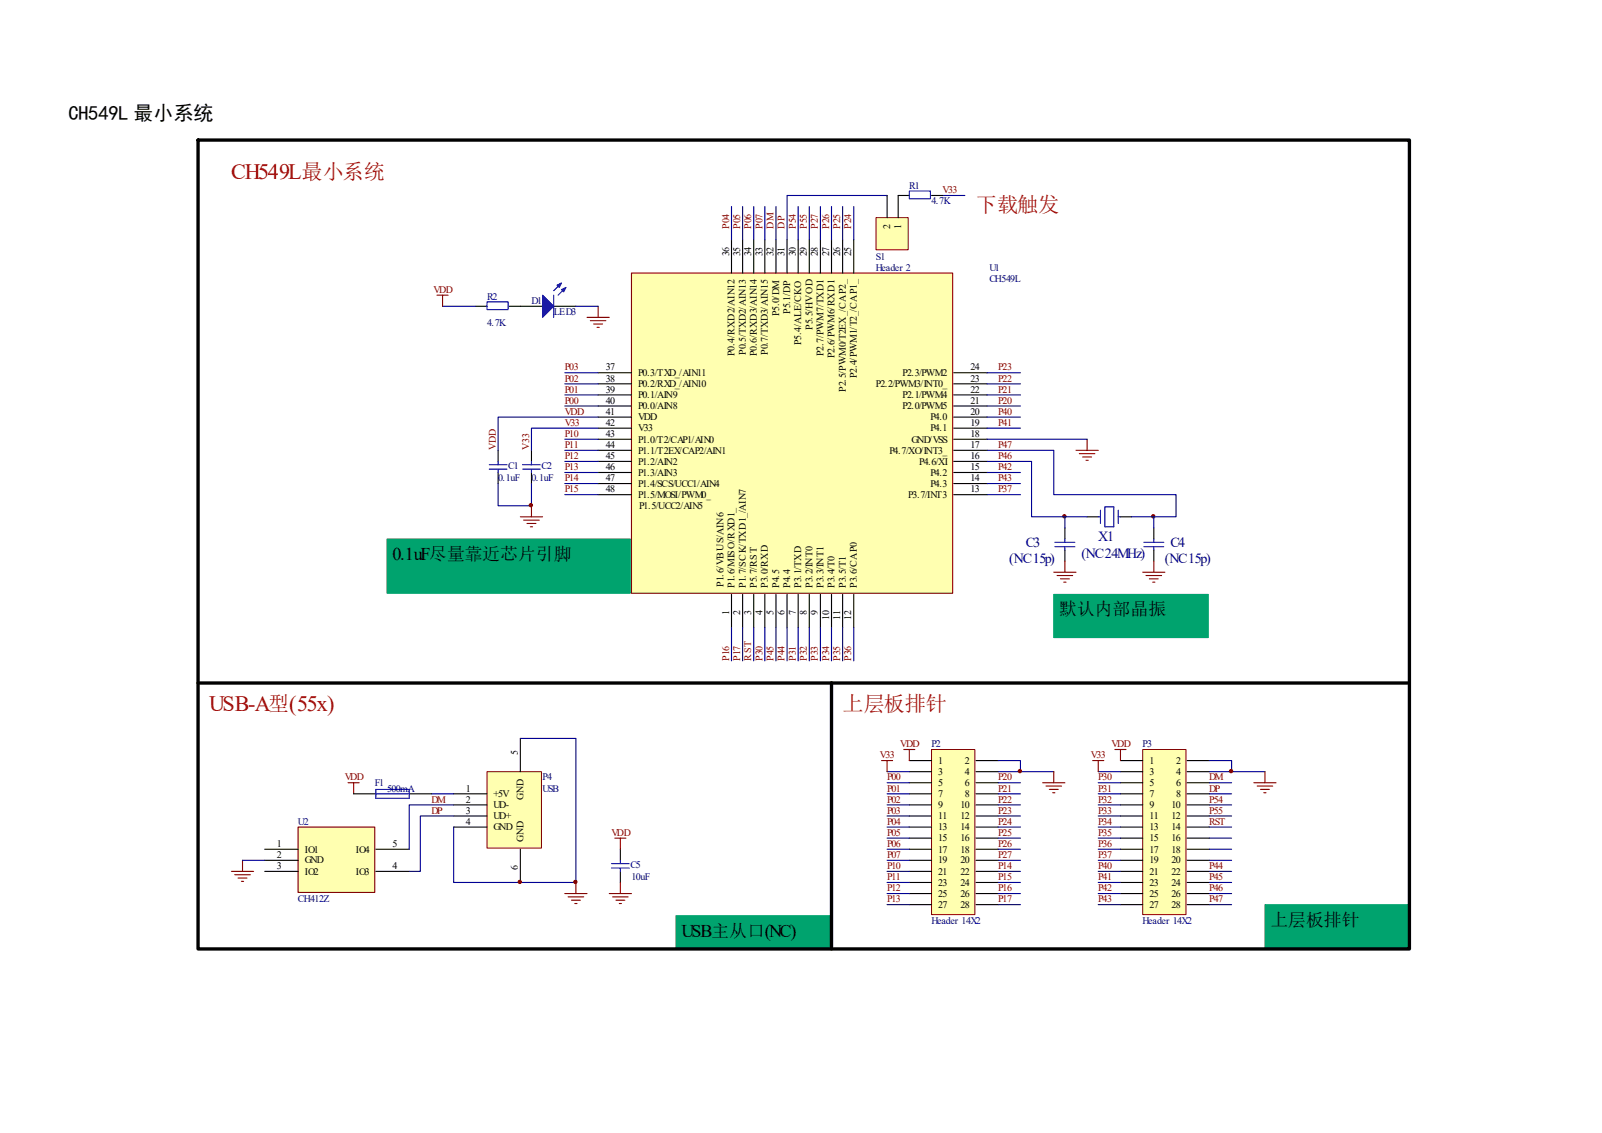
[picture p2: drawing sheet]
<svg xmlns="http://www.w3.org/2000/svg" width="297mm" height="210mm" viewBox="0 0 297 210" stroke-linecap="round" stroke-linejoin="round" font-family="sans-serif">
<path d="M117.1 50.6h59.5v59.4h-59.5z" fill-rule="evenodd" fill="#ffffb0" stroke="#800000" stroke-width=".21"/>
<g fill="none" stroke="#000" stroke-width=".21">
<path d="M88.2 56.8h2.1M94.4 56.8h6.2M102.7 56.8h4.1M135.6 44.4v6.2M137.7 44.4v6.2M139.7 44.4v6.2M141.8 44.4v6.2M143.9 44.4v6.2M145.9 44.4v6.2M148 44.4v6.2M150 44.4v6.2M152.1 44.4v6.2"/>
<path d="M154.2 44.4v6.2M156.2 44.4v6.2M158.3 44.4v6.2M110.9 77.3h6.2M110.9 75.3h6.2M110.9 73.2h6.2M110.9 71.2h6.2M110.9 69.1h6.2M110.9 79.4h6.2M176.8 77.3h6.2M176.8 75.3h6.2M176.8 73.2h6.2"/>
<path d="M176.8 71.2h6.2M176.8 69.1h6.2M176.8 79.4h6.2M92.4 83.5v2M92.4 87.6v2M98.5 83.5v2M98.5 87.6v2M110.9 91.7h6.2M110.9 85.5h6.2M110.9 83.5h6.2M110.9 81.4h6.2M110.9 87.6h6.2"/>
<path d="M110.9 89.6h6.2M176.8 91.7h6.2M176.8 85.5h6.2M176.8 83.5h6.2M176.8 81.4h6.2M176.8 87.6h6.2M176.8 89.6h6.2M197.4 97.9v2M201.6 95.8h2M207.7 95.8h2.1M213.9 97.9v2M135.6 110.2v6.1"/>
<path d="M137.7 110.2v6.1M139.7 110.2v6.1M141.8 110.2v6.1M143.9 110.2v6.1M145.9 110.2v6.1M148 110.2v6.1M150 110.2v6.1M152.1 110.2v6.1M154.2 110.2v6.1M156.2 110.2v6.1M158.3 110.2v6.1M197.4 102v2"/>
<path d="M213.9 102v2"/>
</g>
<g fill="none" stroke="#00f" stroke-width=".21">
<path d="M90.3 56h3.9v1.4h-3.9zM102.7 54.7v4.1M104.1 52.5l-1.4 1.4M104.9 53.3l-1.4 1.4M90.7 86.1h3.3M90.7 87h3.3M92.4 85.5v.6M92.4 87v.6M96.9 86.1h3.3M96.9 87h3.3M98.5 85.5v.6M98.5 87v.6"/>
<path d="M197.4 99.9v.6M203.6 95.8h.4M204 94.6v2.4M204.8 93.9h1.7v3.7h-1.7zM207.3 94.6v2.4M207.3 95.8h.4M213.9 99.9v.6M195.6 101.3h3.7M195.6 100.5h3.7M197.4 101.3v.7M212.1 101.3h3.7M212.1 100.5h3.7"/>
<path d="M213.9 101.3v.7"/>
</g>
<g fill="none" stroke="#000080" stroke-width=".21">
<path d="M135.6 38.3v6.1M137.7 38.3v6.1M139.7 38.3v6.1M141.8 38.3v6.1M143.9 38.3v6.1M148 38.3v6.1M150 38.3v6.1M152.1 38.3v6.1M154.2 38.3v6.1M156.2 38.3v6.1M158.3 38.3v6.1M164.5 36.2h-18.6v8.2"/>
<path d="M82 56.8h6.2M106.8 56.8h4.1M104.7 69.1h6.2M104.7 71.2h6.2M104.7 73.2h6.2M104.7 75.3h6.2M183 69.1h6.2M183 71.2h6.2M183 73.2h6.2M183 75.3h6.2M183 77.3h6.2M183 79.4h6.2"/>
<path d="M92.4 89.6v4.1h6.1v-4.1M104.7 81.4h6.2M104.7 83.5h6.2M104.7 85.5h6.2M104.7 87.6h6.2M104.7 89.6h6.2M104.7 91.7h6.2M183 81.4h18.6M183 87.6h6.2M183 89.6h6.2M183 91.7h6.2M197.4 95.8v2.1"/>
<path d="M213.9 95.8v2.1M135.6 116.3v6.2M137.7 116.3v6.2M139.7 116.3v6.2M141.8 116.3v6.2M143.9 116.3v6.2M145.9 116.3v6.2M148 116.3v6.2M150 116.3v6.2M152.1 116.3v6.2M154.2 116.3v6.2M156.2 116.3v6.2"/>
<path d="M158.3 116.3v6.2"/>
</g>
<g fill="none" stroke="#800000" stroke-width=".21">
<path d="M81 54.7h2.1M82 54.7v2.1M108.8 58.8h4.2M109.5 59.4h2.8M110.9 56.8v2M110.1 60.1h1.6M110.7 60.7h.4M96.5 95.8h4.1M97.1 96.4h2.9M97.7 97h1.7M98.3 97.6h.4M98.5 93.7v2.1"/>
<path d="M199.5 83.5h4.1M200.1 84.1h2.9M200.7 84.7h1.7M201.3 85.3h.5M201.6 81.4v2.1M195.4 106.1h4.1M196 106.7h2.9M196.6 107.3h1.7M197.2 107.9h.4M197.4 104v2.1M211.9 106.1h4.1M212.5 106.7h2.9"/>
<path d="M213.1 107.3h1.6M213.7 107.9h.4M213.9 104v2.1"/>
</g>
<g fill="#00f" stroke="#00f" stroke-width=".21">
<path d="M100.6 54.7l2.1 2.1-2.1 2z"/>
<path d="M104.1 53.7l.8-.4-.4 .8z"/>
<path d="M103.3 52.9l.8-.4-.4 .8z"/>
</g>
<g fill="#00a36e" stroke="#00a36e" stroke-width=".19">
<path d="M234.5 167.7h26.6v8h-26.6z" fill-rule="evenodd"/>
<path d="M195.4 110.2h28.6v8h-28.6z" fill-rule="evenodd"/>
</g>
<g fill="#800000" stroke="#800000" stroke-width=".19">
<circle cx="213.8" cy="95.7" r=".31"/>
<circle cx="197.3" cy="95.7" r=".31"/>
</g>
<path d="M90.3 143h10.1v14.2h-10.1z" fill-rule="evenodd" fill="#ffffb0" stroke="#800000" stroke-width=".19"/>
<path d="M166.5 36.2h2.1M172.7 36.2h2.1M96.5 136.9v6.1M65.6 147.1h4.1M75.9 147.1h4.1M84.1 147.1h6.2M84.1 153.3h6.2M84.1 151.3h6.2M84.1 149.2h6.2M96.5 157.4v6.2M115 157.4v2.1M115 161.5v2.1" fill="none" stroke="#000" stroke-width=".21"/>
<path d="M174.8 36.2h4.1M96.5 136.9h10.3v26.7h-22.7v-10.3M80 147.1h4.1" fill="none" stroke="#000080" stroke-width=".21"/>
<g fill="none" stroke="#800000" stroke-width=".21">
<path d="M64.5 145.1h2.1M65.6 145.1v2M114 155.4h2M115 155.4v2M104.7 165.6h4.1M105.3 166.2h2.9M105.9 166.9h1.7M106.6 167.5h.4M106.8 163.6v2M113 165.6h4.1M113.6 166.2h2.9M114.2 166.9h1.6"/>
<path d="M114.8 167.5h.4M115 163.6v2"/>
</g>
<path d="M168.6 35.4h3.9v1.5h-3.9zM69.7 146.3h6.2v1.7h-6.2zM69.7 147.1h6.2M115 159.5v.6M113.4 160.9h3.3M113.4 160.1h3.3M115 160.9v.6" fill="none" stroke="#00f" stroke-width=".21"/>
<path d="M125.3 169.7h28.7v6h-28.7z" fill-rule="evenodd" fill="#00a36e" stroke="#00a36e" stroke-width=".19"/>
<path d="M36.7 26h224.6v149.9h-224.6zM36.7 126.6h224.6M154.2 126.6v49.3" fill="none" stroke="#000" stroke-width=".62"/>
<path d="M162.4 40.3h6v6h-6z" fill-rule="evenodd" fill="#ffffb0" stroke="#800000" stroke-width=".19"/>
<path d="M164.5 36.2v4.1M166.5 36.2v4.1" fill="none" stroke="#000" stroke-width=".21"/>
<path d="M172.7 138.9h8v30.6h-8z" fill-rule="evenodd" fill="#ffffb0" stroke="#800000" stroke-width=".19"/>
<g fill="none" stroke="#000" stroke-width=".21">
<path d="M168.6 141h4.1M168.6 143h4.1M168.6 145.1h4.1M168.6 147.1h4.1M168.6 149.2h4.1M168.6 151.3h4.1M168.6 153.3h4.1M168.6 155.4h4.1M168.6 157.4h4.1M168.6 159.5h4.1M180.9 141h4.2M180.9 143h4.2"/>
<path d="M180.9 145.1h4.2M180.9 147.1h4.2M180.9 149.2h4.2M180.9 151.3h4.2M180.9 153.3h4.2M180.9 155.4h4.2M180.9 157.4h4.2M180.9 159.5h4.2M168.6 161.5h4.1M168.6 163.6h4.1M168.6 165.6h4.1M168.6 167.7h4.1"/>
<path d="M180.9 161.5h4.2M180.9 163.6h4.2M180.9 165.6h4.2M180.9 167.7h4.2"/>
</g>
<path d="M211.9 138.9h8v30.6h-8z" fill-rule="evenodd" fill="#ffffb0" stroke="#800000" stroke-width=".19"/>
<g fill="none" stroke="#000" stroke-width=".21">
<path d="M207.7 141h4.2M207.7 143h4.2M207.7 145.1h4.2M207.7 147.1h4.2M207.7 149.2h4.2M207.7 151.3h4.2M207.7 153.3h4.2M207.7 155.4h4.2M207.7 157.4h4.2M207.7 159.5h4.2M220.1 141h4.1M220.1 143h4.1"/>
<path d="M220.1 145.1h4.1M220.1 147.1h4.1M220.1 149.2h4.1M220.1 151.3h4.1M220.1 153.3h4.1M220.1 155.4h4.1M220.1 157.4h4.1M220.1 159.5h4.1M207.7 161.5h4.2M207.7 163.6h4.2M207.7 165.6h4.2M207.7 167.7h4.2"/>
<path d="M220.1 161.5h4.1M220.1 163.6h4.1M220.1 165.6h4.1M220.1 167.7h4.1"/>
</g>
<g fill="none" stroke="#000080" stroke-width=".21">
<path d="M164.5 145.1h4.1M164.5 147.1h4.1M164.5 149.2h4.1M164.5 151.3h4.1M164.5 153.3h4.1M164.5 155.4h4.1M164.5 157.4h4.1M164.5 159.5h4.1M164.5 143h4.1M185.1 141h4.1v2h-4.1M185.1 145.1h4.1M185.1 147.1h4.1"/>
<path d="M185.1 149.2h4.1M185.1 151.3h4.1M185.1 153.3h4.1M185.1 155.4h4.1M185.1 157.4h4.1M185.1 159.5h4.1M189.2 143h6.2M203.6 145.1h4.1M203.6 147.1h4.1M203.6 149.2h4.1M203.6 151.3h4.1M203.6 153.3h4.1"/>
<path d="M203.6 155.4h4.1M203.6 157.4h4.1M203.6 159.5h4.1M203.6 143h4.1M224.2 141h4.1v2h-4.1M224.2 145.1h4.1M224.2 147.1h4.1M224.2 149.2h4.1M224.2 151.3h4.1M224.2 153.3h4.1M224.2 155.4h4.1M224.2 157.4h4.1"/>
<path d="M224.2 159.5h4.1M228.3 143h6.2M164.5 161.5h4.1M164.5 163.6h4.1M164.5 165.6h4.1M164.5 167.7h4.1M185.1 161.5h4.1M185.1 163.6h4.1M185.1 165.6h4.1M185.1 167.7h4.1M203.6 161.5h4.1M203.6 163.6h4.1"/>
<path d="M203.6 165.6h4.1M203.6 167.7h4.1M224.2 161.5h4.1M224.2 163.6h4.1M224.2 165.6h4.1M224.2 167.7h4.1"/>
</g>
<g fill="none" stroke="#800000" stroke-width=".21">
<path d="M167.6 138.9h2M168.6 138.9v2.1M206.7 138.9h2.1M207.7 138.9v2.1M163.4 141h2.1M164.5 141v2M193.3 145.1h4.1M193.9 145.7h2.9M194.5 146.3h1.7M195.2 146.9h.4M195.4 143v2.1M202.6 141h2"/>
<path d="M203.6 141v2M232.5 145.1h4.1M233.1 145.7h2.9M233.7 146.3h1.6M234.3 146.9h.4M234.5 143v2.1"/>
</g>
<path d="M55.3 153.3h14.2v12.1h-14.2z" fill-rule="evenodd" fill="#ffffb0" stroke="#800000" stroke-width=".21"/>
<path d="M49.1 157.4h6.2M49.1 159.5h6.2M69.7 157.4h6.2M49.1 161.5h6.2M69.7 161.5h6.2" fill="none" stroke="#000" stroke-width=".21"/>
<path d="M45 159.5v2M42.9 161.5h4.1M43.5 162.1h2.9M44.1 162.8h1.7M44.8 163.4h.4" fill="none" stroke="#800000" stroke-width=".21"/>
<path d="M110.9 79.4h-12.4v4.1M110.9 77.3h-18.5v6.2M183 85.5h8.3v10.3h10.3M183 83.5h12.4v8.2h22.6v4.1h-8.2M45 159.5h4.1M84.1 149.2h-8.2v8.2M84.1 151.3h-6.2v10.2h-2" fill="none" stroke="#000080" stroke-width=".21"/>
<path d="M71.7 99.9h45.2v10.1h-45.2z" fill-rule="evenodd" fill="#00a36e" stroke="#00a36e" stroke-width=".19"/>
<g fill="#800000" stroke="#800000" stroke-width=".19">
<circle cx="96.4" cy="163.5" r=".31"/>
<circle cx="98.4" cy="93.6" r=".31"/>
<circle cx="106.7" cy="163.5" r=".31"/>
<circle cx="189.1" cy="142.9" r=".31"/>
<circle cx="228.2" cy="142.9" r=".31"/>
</g>
<g font-size="4.1" fill="#bf0000">
<text x="42.9" y="33.2">CH549L最小系统</text>
<text x="38.8" y="131.8">USB-A型(55x)</text>
</g>
<g font-size="3.9" fill="#bf0000">
<text x="180.9" y="39.4">下载触发</text>
<text x="156.2" y="131.8">上层板排针</text>
</g>
<text font-size="3.7" x="12.7" y="22.3">CH549L 最小系统</text>
<g font-size="3.3">
<text x="72.8" y="103.8">0.1uF尽量靠近芯片引脚</text>
<text x="196.4" y="114.1">默认内部晶振</text>
<text x="126.4" y="173.7">USB主从口(NC)</text>
<text x="235.5" y="171.6">上层板排针</text>
</g>
<g font-size="2.6" fill="#000080">
<text x="190.2" y="101.4">C3</text>
<text x="203.6" y="100.3">X1</text>
<text x="217" y="101.4">C4</text>
<text x="187.1" y="104.4">(NC 15p)</text>
<text x="200.5" y="103.4">(NC 24MHz)</text>
<text x="216" y="104.4">(NC 15p)</text>
</g>
<g font-size="1.9" fill="#000080">
<text x="168.6" y="35">R1</text>
<text x="172.7" y="37.8">4.7K</text>
<text x="162.4" y="48.1">S1</text>
<text x="162.4" y="50.2">Header 2</text>
<text x="183.4" y="50.2">U1</text>
<text x="183.4" y="52.2">CH549L</text>
<text x="90.3" y="55.5">R2</text>
<text x="98.5" y="56.3">D1</text>
<text x="102.7" y="58.4">LED3</text>
<text x="90.3" y="60.5">4.7K</text>
<text x="92.4" y="89.2">0.1uF</text>
<text x="94.2" y="87">C1</text>
<text x="98.5" y="89.2">0.1uF</text>
<text x="100.4" y="87">C2</text>
<text x="172.7" y="138.5">P2</text>
<text x="211.8" y="138.5">P3</text>
<text x="69.5" y="145.7">F1</text>
<text x="71.8" y="146.7">500mA</text>
<text x="100.6" y="144.7">P4</text>
<text x="100.6" y="146.7">USB</text>
<text x="55.2" y="152.9">U2</text>
<text x="116.9" y="160.9">C5</text>
<text x="55.2" y="167.3">CH412Z</text>
<text x="117.1" y="163.2">10uF</text>
<text x="172.7" y="171.4">Header 14X2</text>
<text x="211.8" y="171.4">Header 14X2</text>
</g>
<g font-size="1.9" fill="#800000">
<text x="174.7" y="35.8">V33</text>
<text x="135.2" y="42.4" transform="rotate(-90 135.2 42.4)">P04</text>
<text x="137.2" y="42.4" transform="rotate(-90 137.2 42.4)">P05</text>
<text x="139.3" y="42.4" transform="rotate(-90 139.3 42.4)">P06</text>
<text x="141.3" y="42.4" transform="rotate(-90 141.3 42.4)">P07</text>
<text x="143.4" y="42.4" transform="rotate(-90 143.4 42.4)">DM</text>
<text x="145.5" y="42.4" transform="rotate(-90 145.5 42.4)">DP</text>
<text x="147.5" y="42.4" transform="rotate(-90 147.5 42.4)">P54</text>
<text x="149.6" y="42.4" transform="rotate(-90 149.6 42.4)">P55</text>
<text x="151.6" y="42.4" transform="rotate(-90 151.6 42.4)">P27</text>
<text x="153.7" y="42.4" transform="rotate(-90 153.7 42.4)">P26</text>
<text x="155.7" y="42.4" transform="rotate(-90 155.7 42.4)">P25</text>
<text x="157.8" y="42.4" transform="rotate(-90 157.8 42.4)">P24</text>
<text x="80.4" y="54.3">VDD</text>
<text x="104.7" y="70.7">P02</text>
<text x="104.7" y="68.7">P03</text>
<text x="185.1" y="70.7">P22</text>
<text x="185.1" y="68.7">P23</text>
<text x="104.7" y="76.9">VDD</text>
<text x="104.7" y="74.8">P00</text>
<text x="104.7" y="72.8">P01</text>
<text x="185.1" y="74.8">P20</text>
<text x="185.1" y="72.8">P21</text>
<text x="185.1" y="76.9">P40</text>
<text x="91.9" y="83.5" transform="rotate(-90 91.9 83.5)">VDD</text>
<text x="98.1" y="83.5" transform="rotate(-90 98.1 83.5)">V33</text>
<text x="104.7" y="79">V33</text>
<text x="104.7" y="81">P10</text>
<text x="104.7" y="83.1">P11</text>
<text x="185.1" y="79">P41</text>
<text x="185.1" y="83.1">P47</text>
<text x="104.7" y="85.1">P12</text>
<text x="104.7" y="87.2">P13</text>
<text x="104.7" y="89.2">P14</text>
<text x="185.1" y="87.2">P42</text>
<text x="185.1" y="89.2">P43</text>
<text x="185.1" y="85.1">P46</text>
<text x="104.7" y="91.3">P15</text>
<text x="185.1" y="91.3">P37</text>
<text x="135.2" y="122.5" transform="rotate(-90 135.2 122.5)">P16</text>
<text x="137.2" y="122.5" transform="rotate(-90 137.2 122.5)">P17</text>
<text x="139.3" y="122.5" transform="rotate(-90 139.3 122.5)">RST</text>
<text x="141.3" y="122.5" transform="rotate(-90 141.3 122.5)">P30</text>
<text x="143.4" y="122.5" transform="rotate(-90 143.4 122.5)">P45</text>
<text x="145.5" y="122.5" transform="rotate(-90 145.5 122.5)">P44</text>
<text x="147.5" y="122.5" transform="rotate(-90 147.5 122.5)">P31</text>
<text x="149.6" y="122.5" transform="rotate(-90 149.6 122.5)">P32</text>
<text x="151.6" y="122.5" transform="rotate(-90 151.6 122.5)">P33</text>
<text x="153.7" y="122.5" transform="rotate(-90 153.7 122.5)">P34</text>
<text x="155.7" y="122.5" transform="rotate(-90 155.7 122.5)">P35</text>
<text x="157.8" y="122.5" transform="rotate(-90 157.8 122.5)">P36</text>
<text x="163.1" y="140.5">V33</text>
<text x="166.9" y="138.5">VDD</text>
<text x="202.3" y="140.5">V33</text>
<text x="206.1" y="138.5">VDD</text>
<text x="63.9" y="144.7">VDD</text>
<text x="80" y="148.8">DM</text>
<text x="164.5" y="144.7">P00</text>
<text x="164.5" y="146.7">P01</text>
<text x="164.5" y="148.8">P02</text>
<text x="185.1" y="144.7">P20</text>
<text x="185.1" y="146.7">P21</text>
<text x="185.1" y="148.8">P22</text>
<text x="203.6" y="144.7">P30</text>
<text x="203.6" y="146.7">P31</text>
<text x="203.6" y="148.8">P32</text>
<text x="224.2" y="144.7">DM</text>
<text x="224.2" y="146.7">DP</text>
<text x="224.2" y="148.8">P54</text>
<text x="80" y="150.8">DP</text>
<text x="113.4" y="154.9">VDD</text>
<text x="164.5" y="150.8">P03</text>
<text x="164.5" y="152.9">P04</text>
<text x="164.5" y="154.9">P05</text>
<text x="185.1" y="150.8">P23</text>
<text x="185.1" y="152.9">P24</text>
<text x="185.1" y="154.9">P25</text>
<text x="203.6" y="150.8">P33</text>
<text x="203.6" y="152.9">P34</text>
<text x="203.6" y="154.9">P35</text>
<text x="224.2" y="150.8">P55</text>
<text x="224.2" y="152.9">RST</text>
<text x="164.5" y="157">P06</text>
<text x="164.5" y="159">P07</text>
<text x="164.5" y="161.1">P10</text>
<text x="185.1" y="161.1">P14</text>
<text x="185.1" y="157">P26</text>
<text x="185.1" y="159">P27</text>
<text x="203.6" y="157">P36</text>
<text x="203.6" y="159">P37</text>
<text x="203.6" y="161.1">P40</text>
<text x="224.2" y="161.1">P44</text>
<text x="164.5" y="163.2">P11</text>
<text x="164.5" y="165.2">P12</text>
<text x="164.5" y="167.3">P13</text>
<text x="185.1" y="163.2">P15</text>
<text x="185.1" y="165.2">P16</text>
<text x="185.1" y="167.3">P17</text>
<text x="203.6" y="163.2">P41</text>
<text x="203.6" y="165.2">P42</text>
<text x="203.6" y="167.3">P43</text>
<text x="224.2" y="163.2">P45</text>
<text x="224.2" y="165.2">P46</text>
<text x="224.2" y="167.3">P47</text>
</g>
<g font-size="1.9">
<text x="135.2" y="47.5" transform="rotate(-90 135.2 47.5)">36</text>
<text x="137.2" y="47.5" transform="rotate(-90 137.2 47.5)">35</text>
<text x="139.3" y="47.5" transform="rotate(-90 139.3 47.5)">34</text>
<text x="141.3" y="47.5" transform="rotate(-90 141.3 47.5)">33</text>
<text x="143.4" y="47.5" transform="rotate(-90 143.4 47.5)">32</text>
<text x="145.5" y="47.5" transform="rotate(-90 145.5 47.5)">31</text>
<text x="147.5" y="47.5" transform="rotate(-90 147.5 47.5)">30</text>
<text x="149.6" y="47.5" transform="rotate(-90 149.6 47.5)">29</text>
<text x="151.6" y="47.5" transform="rotate(-90 151.6 47.5)">28</text>
<text x="153.7" y="47.5" transform="rotate(-90 153.7 47.5)">27</text>
<text x="155.7" y="47.5" transform="rotate(-90 155.7 47.5)">26</text>
<text x="157.8" y="47.5" transform="rotate(-90 157.8 47.5)">25</text>
<text x="165" y="42.4" transform="rotate(-90 165 42.4)">2</text>
<text x="167.1" y="42.4" transform="rotate(-90 167.1 42.4)">1</text>
<text x="144.4" y="58.6" transform="rotate(-90 144.4 58.6)">P5.0/DM</text>
<text x="146.5" y="58.2" transform="rotate(-90 146.5 58.2)">P5.1/DP</text>
<text x="136.2" y="66" transform="rotate(-90 136.2 66)">P0.4/RXD2/AIN12</text>
<text x="138.3" y="65.8" transform="rotate(-90 138.3 65.8)">P0.5/TXD2/AIN13</text>
<text x="140.3" y="66" transform="rotate(-90 140.3 66)">P0.6/RXD3/AIN14</text>
<text x="142.4" y="65.8" transform="rotate(-90 142.4 65.8)">P0.7/TXD3/AIN15</text>
<text x="148.5" y="64" transform="rotate(-90 148.5 64)">P5.4/ALE/CKO</text>
<text x="150.6" y="61.1" transform="rotate(-90 150.6 61.1)">P5.5/HVOD</text>
<text x="152.7" y="66" transform="rotate(-90 152.7 66)">P2.7/PWM7/TXD1</text>
<text x="112.4" y="68.7">37</text>
<text x="112.4" y="70.7">38</text>
<text x="118.3" y="69.7">P0.3/TXD_/AIN11</text>
<text x="118.3" y="71.8">P0.2/RXD_/AIN10</text>
<text x="154.7" y="66.4" transform="rotate(-90 154.7 66.4)">P2.6/PWM6/RXD1</text>
<text x="158.8" y="70.1" transform="rotate(-90 158.8 70.1)">P2.4/PWM1/T2_/CAP1_</text>
<text x="162.4" y="71.8">P2.2/PWM3/INT0_</text>
<text x="167.3" y="69.7">P2.3/PWM2</text>
<text x="179.9" y="70.7">23</text>
<text x="179.9" y="68.7">24</text>
<text x="112.4" y="72.8">39</text>
<text x="112.4" y="74.8">40</text>
<text x="112.4" y="76.9">41</text>
<text x="118.3" y="73.8">P0.1/AIN9</text>
<text x="118.3" y="75.9">P0.0/AIN8</text>
<text x="118.3" y="77.9">VDD</text>
<text x="156.8" y="72.6" transform="rotate(-90 156.8 72.6)">P2.5/PWM0/T2EX_/CAP2_</text>
<text x="167.3" y="75.9">P2.0/PWM5</text>
<text x="167.3" y="73.8">P2.1/PWM4</text>
<text x="172.5" y="77.9">P4.0</text>
<text x="179.9" y="76.9">20</text>
<text x="179.9" y="74.8">21</text>
<text x="179.9" y="72.8">22</text>
<text x="112.4" y="79">42</text>
<text x="112.4" y="81">43</text>
<text x="112.4" y="83.1">44</text>
<text x="118.3" y="80">V33</text>
<text x="118.3" y="82">P1.0/T2/CAP1/AIN0</text>
<text x="169" y="82">GND/VSS</text>
<text x="172.5" y="80">P4.1</text>
<text x="179.9" y="83.1">17</text>
<text x="179.9" y="81">18</text>
<text x="179.9" y="79">19</text>
<text x="112.4" y="85.1">45</text>
<text x="112.4" y="87.2">46</text>
<text x="112.4" y="89.2">47</text>
<text x="118.3" y="84.1">P1.1/T2EX/CAP2/AIN1</text>
<text x="118.3" y="86.1">P1.2/AIN2</text>
<text x="118.3" y="88.2">P1.3/AIN3</text>
<text x="164.9" y="84.1">P4.7/XO/INT3_</text>
<text x="170.4" y="86.1">P4.6/XI</text>
<text x="172.5" y="88.2">P4.2</text>
<text x="179.9" y="85.1">16</text>
<text x="179.9" y="89.2">14</text>
<text x="179.9" y="87.2">15</text>
<text x="112.4" y="91.3">48</text>
<text x="118.3" y="92.3">P1.5/MOSI/PWM0_</text>
<text x="118.3" y="90.3">P1.4/SCS/UCC1/AIN4</text>
<text x="118.5" y="94.4">P1.5/UCC2/AIN5</text>
<text x="168.4" y="92.3">P3.7/INT3</text>
<text x="172.5" y="90.3">P4.3</text>
<text x="179.9" y="91.3">13</text>
<text x="134.1" y="108.8" transform="rotate(-90 134.1 108.8)">P1.6/VBUS/AIN6</text>
<text x="136.2" y="108.9" transform="rotate(-90 136.2 108.9)">P1.6/MISO/RXD1_</text>
<text x="138.3" y="108.9" transform="rotate(-90 138.3 108.9)">P1.7/SCK/TXD1_/AIN7</text>
<text x="140.3" y="108.9" transform="rotate(-90 140.3 108.9)">P5.7/RST</text>
<text x="142.4" y="108.9" transform="rotate(-90 142.4 108.9)">P3.0/RXD</text>
<text x="144.4" y="108.9" transform="rotate(-90 144.4 108.9)">P4.5</text>
<text x="146.5" y="108.9" transform="rotate(-90 146.5 108.9)">P4.4</text>
<text x="148.5" y="108.9" transform="rotate(-90 148.5 108.9)">P3.1/TXD</text>
<text x="150.6" y="108.9" transform="rotate(-90 150.6 108.9)">P3.2/INT0</text>
<text x="152.7" y="108.9" transform="rotate(-90 152.7 108.9)">P3.3/INT1</text>
<text x="154.7" y="108.9" transform="rotate(-90 154.7 108.9)">P3.4/T0</text>
<text x="156.8" y="108.9" transform="rotate(-90 156.8 108.9)">P3.5/T1</text>
<text x="158.8" y="108.9" transform="rotate(-90 158.8 108.9)">P3.6/CAP0</text>
<text x="135.2" y="114.1" transform="rotate(-90 135.2 114.1)">1</text>
<text x="137.2" y="114.1" transform="rotate(-90 137.2 114.1)">2</text>
<text x="139.3" y="114.1" transform="rotate(-90 139.3 114.1)">3</text>
<text x="141.3" y="114.1" transform="rotate(-90 141.3 114.1)">4</text>
<text x="143.4" y="114.1" transform="rotate(-90 143.4 114.1)">5</text>
<text x="145.5" y="114.1" transform="rotate(-90 145.5 114.1)">6</text>
<text x="147.5" y="114.1" transform="rotate(-90 147.5 114.1)">7</text>
<text x="149.6" y="114.1" transform="rotate(-90 149.6 114.1)">8</text>
<text x="151.6" y="114.1" transform="rotate(-90 151.6 114.1)">9</text>
<text x="153.7" y="114.9" transform="rotate(-90 153.7 114.9)">10</text>
<text x="155.7" y="114.9" transform="rotate(-90 155.7 114.9)">11</text>
<text x="157.8" y="114.9" transform="rotate(-90 157.8 114.9)">12</text>
<text x="96" y="140" transform="rotate(-90 96 140)">5</text>
<text x="173.9" y="141.6">1</text>
<text x="173.9" y="143.6">3</text>
<text x="178.9" y="141.6">2</text>
<text x="178.9" y="143.6">4</text>
<text x="213.1" y="141.6">1</text>
<text x="213.1" y="143.6">3</text>
<text x="218.1" y="141.6">2</text>
<text x="218.1" y="143.6">4</text>
<text x="86.4" y="146.7">1</text>
<text x="86.4" y="148.8">2</text>
<text x="91.5" y="147.7">+5V</text>
<text x="91.5" y="149.8">UD-</text>
<text x="97" y="148.4" transform="rotate(-90 97 148.4)">GND</text>
<text x="173.9" y="145.7">5</text>
<text x="173.9" y="147.7">7</text>
<text x="173.9" y="149.8">9</text>
<text x="178.1" y="149.8">10</text>
<text x="178.9" y="145.7">6</text>
<text x="178.9" y="147.7">8</text>
<text x="213.1" y="145.7">5</text>
<text x="213.1" y="147.7">7</text>
<text x="213.1" y="149.8">9</text>
<text x="217.2" y="149.8">10</text>
<text x="218.1" y="145.7">6</text>
<text x="218.1" y="147.7">8</text>
<text x="86.4" y="152.9">4</text>
<text x="86.4" y="150.8">3</text>
<text x="91.5" y="153.9">GND</text>
<text x="91.5" y="151.8">UD+</text>
<text x="173.9" y="151.8">11</text>
<text x="173.9" y="153.9">13</text>
<text x="173.9" y="156">15</text>
<text x="178.1" y="151.8">12</text>
<text x="178.1" y="153.9">14</text>
<text x="178.1" y="156">16</text>
<text x="213.1" y="151.8">11</text>
<text x="213.1" y="153.9">13</text>
<text x="213.1" y="156">15</text>
<text x="217.2" y="151.8">12</text>
<text x="217.2" y="153.9">14</text>
<text x="217.2" y="156">16</text>
<text x="51.3" y="157">1</text>
<text x="51.3" y="159">2</text>
<text x="51.3" y="161.1">3</text>
<text x="56.5" y="158">IO1</text>
<text x="56.5" y="160.1">GND</text>
<text x="66" y="158">IO4</text>
<text x="72.8" y="157">5</text>
<text x="72.8" y="161.1">4</text>
<text x="96" y="161.3" transform="rotate(-90 96 161.3)">6</text>
<text x="97" y="156.2" transform="rotate(-90 97 156.2)">GND</text>
<text x="173.9" y="158">17</text>
<text x="173.9" y="160.1">19</text>
<text x="178.1" y="158">18</text>
<text x="178.1" y="160.1">20</text>
<text x="213.1" y="158">17</text>
<text x="213.1" y="160.1">19</text>
<text x="217.2" y="158">18</text>
<text x="217.2" y="160.1">20</text>
<text x="56.5" y="162.1">IO2</text>
<text x="66" y="162.1">IO3</text>
<text x="173.9" y="162.1">21</text>
<text x="173.9" y="164.2">23</text>
<text x="173.9" y="166.2">25</text>
<text x="178.1" y="162.1">22</text>
<text x="178.1" y="164.2">24</text>
<text x="178.1" y="166.2">26</text>
<text x="213.1" y="162.1">21</text>
<text x="213.1" y="164.2">23</text>
<text x="213.1" y="166.2">25</text>
<text x="217.2" y="162.1">22</text>
<text x="217.2" y="164.2">24</text>
<text x="217.2" y="166.2">26</text>
<text x="173.9" y="168.3">27</text>
<text x="178.1" y="168.3">28</text>
<text x="213.1" y="168.3">27</text>
<text x="217.2" y="168.3">28</text>
</g>
</svg>
